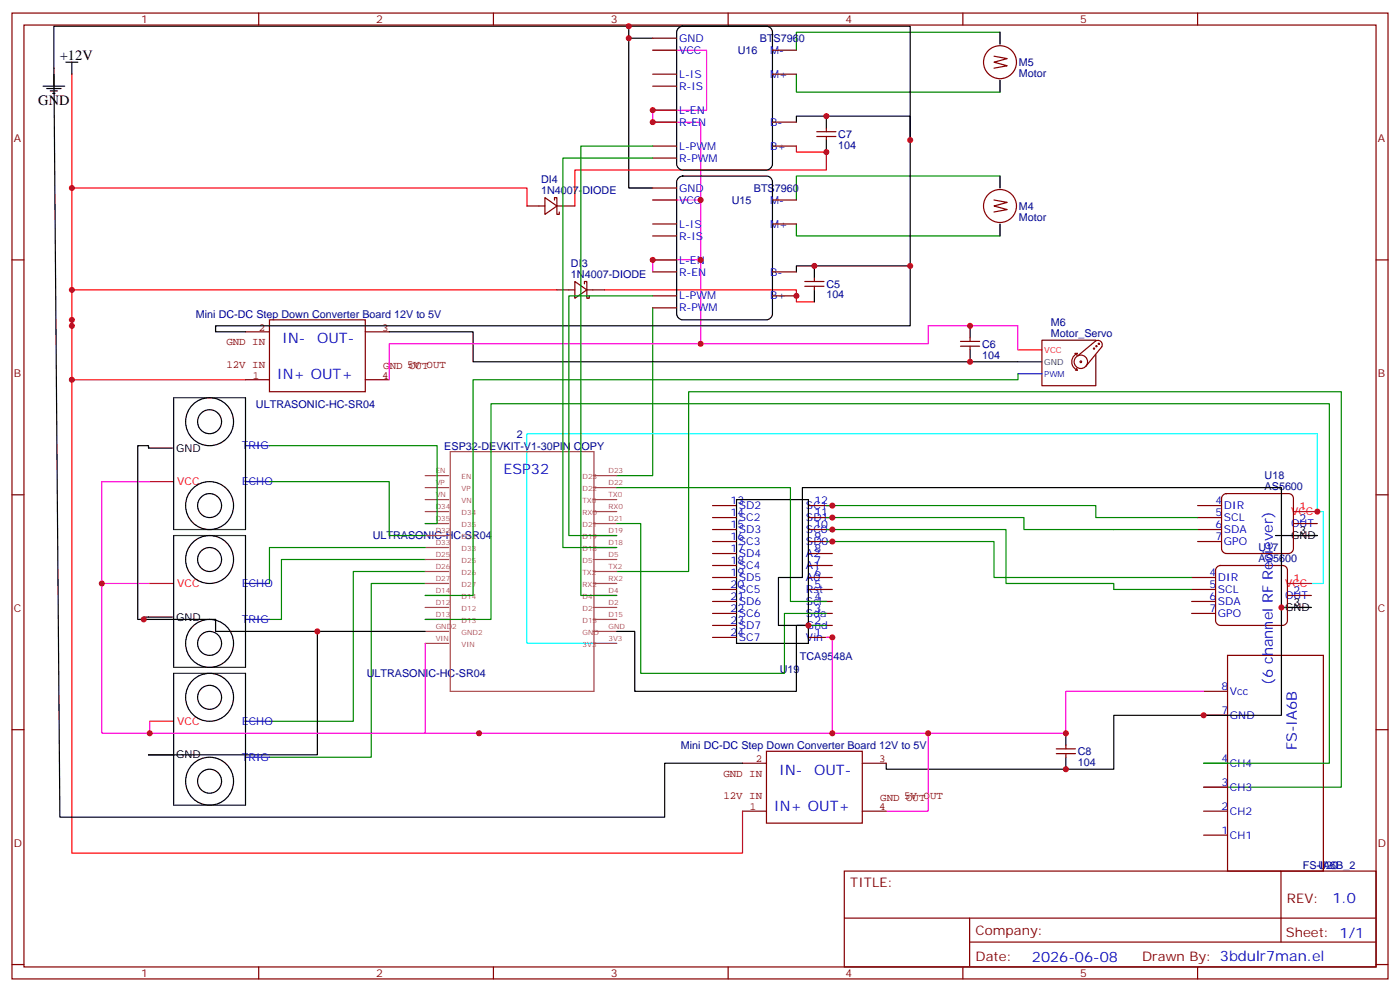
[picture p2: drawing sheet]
<svg xmlns="http://www.w3.org/2000/svg" width="412mm" height="292mm" viewBox="0 0 412 292" stroke-linecap="round" stroke-linejoin="round" font-family="sans-serif">
<g fill="none" stroke="#870000" stroke-width=".35">
<path d="M3.5 3.8h405.4v284.4h-405.4zM7.1 7.4h398.2v277.3h-398.2zM76.2 3.8v3.6M145.3 3.8v3.6M192.3 14.8h7M192.3 11.3h7M214.5 3.8v3.6M227.5 14.8h7.1M283.6 3.8v3.6M292.8 16.5l3.9 .8-3.9 1 3.9 1.1-3.9 .7M352.8 3.8v3.6M192.3 35.9h7"/>
<path d="M192.3 32.4h7M192.3 25.4h7M192.3 21.8h7M227.5 35.9h7.1M227.5 21.8h7.1M240.6 38.8h5.6M243.4 37.7v1.1M160.5 58.2l3.5 2.4-3.5 2.5zM163.3 58.9v-.7h.7v4.9h.7v-.7M192.3 58.9h7M192.3 55.4h7M192.3 46.5h7"/>
<path d="M192.3 43h7M227.5 58.9h7.1M227.5 43h7.1M240.6 40.2h5.6M243.4 40.2v1M292.8 58.9l3.9 .7-3.9 1 3.9 1.1-3.9 .7M3.5 76.5h3.6M155.2 60.6h5.3M164 60.6h5.3M192.3 76.5h7M192.3 69.5h7M192.3 65.9h7"/>
<path d="M227.5 65.9h7.1M405.3 76.5h3.6M164 85.3h5.3M169.3 82.9l3.6 2.4-3.6 2.5zM172.2 83.6v-.7h.7v4.9h.7v-.7M172.9 85.3h5.3M192.3 90.6h7M192.3 87.1h7M192.3 80h7M227.5 87.1h7.1M227.5 80h7.1M237.1 84.3h5.6"/>
<path d="M237.1 82.9h5.6M239.9 81.8v1.1M239.9 84.3v1M285.8 99.4v1.1M282.9 100.5h5.7M282.9 101.9h5.7M285.8 101.9v1.1M3.5 145.7h3.6M209.9 148.8h7.1M209.9 152.4h7.1M209.9 155.9h7.1M209.9 159.4h7.1"/>
<path d="M238.1 148.8h7.1M238.1 152.4h7.1M238.1 155.9h7.1M238.1 159.4h7.1M352.8 148.8h7M352.8 152.4h7M352.8 155.9h7M352.8 159.4h7M360.1 145.9l1.1-.6h18.4a1.41 1.41 0 0 1 1.4 1.4v14.8a1.51 1.51 0 0 1-1.4 1.4h-18.4a1.51 1.51 0 0 1-1.4-1.4v-14.8zM381 154.1h7.1M405.3 145.7h3.6M209.9 170h7.1"/>
<path d="M209.9 173.5h7.1M209.9 177.1h7.1M209.9 166.5h7.1M209.9 162.9h7.1M238.1 170h7.1M238.1 173.5h7.1M238.1 177.1h7.1M238.1 166.5h7.1M238.1 162.9h7.1M351 170h7.1M351 173.5h7.1M351 177.1h7.1"/>
<path d="M358.4 167.1l1.1-.6h18.3a1.41 1.41 0 0 1 1.4 1.4v14.8a1.51 1.51 0 0 1-1.4 1.4h-18.3a1.51 1.51 0 0 1-1.4-1.4v-14.8zM379.2 175.3h7.1M209.9 180.6h7.1M209.9 187.6h7.1M209.9 184.1h7.1M238.1 180.6h7.1M238.1 187.6h7.1M238.1 184.1h7.1M351 180.6h7.1M361.6 192.9h28.2v63.5h-28.2zM3.5 214.8h3.6M314 219.4v1.1"/>
<path d="M354.5 210.6h7.1M354.5 203.5h7.1M405.3 214.8h3.6M311.1 220.5h5.7M311.1 221.9h5.7M314 221.9v1M354.5 238.8h7.1M354.5 231.7h7.1M354.5 224.7h7.1M248.7 256.4h156.6v28.3h-156.6zM354.5 245.9h7.1M377.3 256.5v20.8"/>
<path d="M248.7 270.3h156.5M285.6 277.3h119.6M285.6 270.3v14.1M3.5 284h3.6M76.2 284.7v3.5M145.3 284.7v3.5M214.5 284.7v3.5M283.6 284.7v3.5M352.8 284.7v3.5M405.3 284h3.6"/>
<circle cx="294.6" cy="18.3" r="4.9"/>
<circle cx="294.6" cy="60.6" r="4.9"/>
</g>
<g fill="none" stroke="#008700" stroke-width=".35">
<path d="M294.6 9.5h-60v5.3M234.6 21.8v5.3h60M192.3 46.5h-26.5v114.7h15.9M192.3 43h-21.2v132.3h10.6M294.6 51.8h-60v7.1M234.6 65.9v3.6h60M192.3 90.6v49.4h-10.6M192.3 87.1h-24.7v70.6h14.1M79.4 131.2h49.4v22.9h-3.6M79.4 141.8h35.3v15.9h10.5M181.7 143.5h51.1v33.6h10.6M181.7 154.1h7v44.1h42.4v-17.6h12.3"/>
<path d="M243.4 155.9h52.9v15.9h31.8v1.7h22.9M243.4 152.4h58.2v3.5h51.2M243.4 159.4h49.4v10.6h58.2M243.4 148.8h79.4v3.6h30M125.2 171.8h-15.8v51.1h-30M125.2 168.2h-21.1v44.1h-24.7M125.2 164.7h-42.3v17.7h-3.5M125.2 161.2h-45.8v10.6M181.7 168.2h21.1v-52.9h192.3v116.4h-40.6M377.5 178.8h8.8M125.2 182.4h19.4v-63.5h247v105.8h-37.1M238.1 184.1h5.3"/>
</g>
<g fill="none" stroke="#000" stroke-width=".35">
<path d="M19.4 18.3h3.5M21.2 18.3v3.5M185.2 11.3v44.1h7.1M185.2 7.7v3.6h7.1M199.9 8.2l1.2-.5h24.7a1.76 1.76 0 0 1 1.7 1.8v38.8a1.89 1.89 0 0 1-1.7 1.8h-24.7a1.89 1.89 0 0 1-1.8-1.8v-38.8zM294.6 9.5v3.5M12.7 25.4h6.3M13.8 26.1h4.2M14.8 26.8h2.1M15.5 27.5h.7M15.9 21.8v3.6M234.6 35.9v-1.7h33.5v7"/>
<path d="M243.4 34.2v3.5M294.6 23.6v3.5M199.9 52.3l1.2-.5h24.7a1.76 1.76 0 0 1 1.7 1.8v38.8a1.89 1.89 0 0 1-1.7 1.8h-24.7a1.89 1.89 0 0 1-1.8-1.8v-38.8zM243.4 41.2v3.6M294.6 51.8v3.6M239.9 78.3v3.5M268.1 78.3h-33.5v1.7M294.6 65.9v3.6M72.3 97.7h-8.8v-1.8h204.6v-88.2h-252.2l1.7 232.9h178.2v-15.9h22.9M114.7 97.7h24.6v8.8h160.6M239.9 85.3v3.6M285.8 95.9v3.5"/>
<path d="M51.2 117.1v38.8M72.3 117.1v38.8M285.8 103v3.5M50.8 131.9h-7.1v-.7h-3.1v51.2h22.9v3.5h61.7M51.2 157.7v38.8M72.3 157.7v38.8M217 147.1h21.1v42.3h-21.1zM375.7 157.7h12.4M379.2 178.8h7.1M50.8 181.6h-8.5v.8M51.2 198.2v38.8M72.3 198.2v38.8"/>
<path d="M93.5 185.9v36.3h-49.8h7.1M181.7 185.9h5.3v17.6h47.6v-19.4h3.5h-8.8v-14.1h7.1v-26.5h141.1v67.1h-49.4v15.8h-14.1M314 215.9v3.5M261.1 224.7v1.7h52.9M314 222.9v3.5"/>
<circle cx="61.7" cy="124.1" r="7.1"/>
<circle cx="61.7" cy="124.1" r="3.5"/>
<circle cx="61.7" cy="148.8" r="7.1"/>
<circle cx="61.7" cy="148.8" r="3.5"/>
<circle cx="61.7" cy="164.7" r="7.1"/>
<circle cx="61.7" cy="164.7" r="3.5"/>
<circle cx="61.7" cy="189.4" r="7.1"/>
<circle cx="61.7" cy="189.4" r="3.5"/>
<circle cx="61.7" cy="205.3" r="7.1"/>
<circle cx="61.7" cy="205.3" r="3.5"/>
<circle cx="61.7" cy="230" r="7.1"/>
<circle cx="61.7" cy="230" r="3.5"/>
</g>
<path d="M192.3 14.8h15.8v17.6h-15.8v3.5h14.1v23M192.3 58.9h14.1v17.6h-14.1v3.5M206.4 76.5v24.7M299.9 103v-7.1h-26.5v5.3h-158.7v10.6M44.1 141.8h-14.1v74.1h111.1M30 171.8h14.1M125.2 189.4v26.5h120M243.4 187.6h1.8v28.3h68.8v-12.4h40.5M44.1 212.3v3.6M273.4 215.9v22.9h-12.3" fill="none" stroke="#f0f" stroke-width=".35"/>
<g fill="none" stroke="#f00" stroke-width=".35">
<path d="M21.2 21.8v74.1M21.2 55.4h134v5.2M234.6 43v1.8h8.8v5.3h-74.1v10.5M21.2 94.2v156.9h197.5v-12.3M21.2 85.3h142.8M178.2 85.3h56.4v3.6h5.3M21.2 111.8h51.1M299.9 103h7M44.1 141.8h7.1M381 150.6h7.1M44.1 171.8h7.1M379.2 171.8h7.1"/>
<path d="M44.1 212.3h7.1"/>
</g>
<path d="M299.9 110h7M72.3 131.2h7.1M72.3 141.8h7.1M72.3 171.8h7.1M72.3 182.4h7.1M72.3 212.3h7.1M72.3 222.9h7.1" fill="none" stroke="#00f" stroke-width=".35"/>
<path d="M51.2 117.1h21.1M299.9 106.5h7M51.2 155.9h21.1M51.2 157.7h21.1M51.2 196.5h21.1M51.2 198.2h21.1M51.2 237h21.1" fill="none" stroke="#333" stroke-width=".35"/>
<g fill="none" stroke="#850000" stroke-width=".35">
<path d="M72.3 97.7h7.1M79.4 94.2h28.2v21.1h-28.2zM107.6 97.7h7.1M72.3 111.8h7.1M107.6 111.8h7.1M316.6 104h.7M316.8 109h.5M317.1 108.4l.2 .6M317.3 104l-.2 .6M317.3 104a2.68 2.68 0 0 0-1.6 2.5 2.68 2.68 0 0 0 1.6 2.5M317.5 104.7l5.3-4.4a1.31 1.31 0 0 1 1.5 .3 1.31 1.31 0 0 1 .3 1.5l-4.8 5.8M318.6 106.5l-.2-.2-.3 .2 .5 .2"/>
<path d="M320.4 106.5a1.98 1.98 0 0 0-3-1.7 1.98 1.98 0 0 0-.1 3.4 1.98 1.98 0 0 0 3.1-1.5M322.4 102.6l-.1-.2-.2 .2 .3 .1M322.8 100.2h-15.9v13.4h15.9v-9.2M323.1 101.9l-.1-.2-.2 .2 .3 .1M323.8 101.2l-.1-.2-.2 .2 .3 .1M218.7 238.8h7.1M218.7 224.7h7.1M225.8 221.2h28.2v21.1h-28.2zM254 238.8h7.1M254 224.7h7.1"/>
</g>
<path d="M386.3 171.8h3.5v-21.2h-1.7v-22.9h-232.9v61.7h26.5" fill="none" stroke="#0ff" stroke-width=".35"/>
<g fill="none" stroke="#a64a4a" stroke-width=".35">
<path d="M132.6 133h42.4v70.5h-42.4zM125.2 157.7h7M125.2 154.1h7M125.2 150.6h7M125.2 147.1h7M125.2 143.5h7M125.2 140h7M174.7 157.7h7M174.7 154.1h7M174.7 150.6h7M174.7 147.1h7M174.7 143.5h7"/>
<path d="M174.7 140h7M125.2 178.8h7M125.2 175.3h7M125.2 171.8h7M125.2 168.2h7M125.2 164.7h7M125.2 161.2h7M174.7 178.8h7M174.7 175.3h7M174.7 171.8h7M174.7 168.2h7M174.7 164.7h7"/>
<path d="M174.7 161.2h7M125.2 189.4h7M125.2 185.9h7M125.2 182.4h7M174.7 189.4h7M174.7 185.9h7M174.7 182.4h7"/>
</g>
<path d="M299.9 110v1.8h-160.6v63.5h-14.1" fill="none" stroke="#090" stroke-width=".35"/>
<g fill="#c00">
<circle cx="354.5" cy="210.6" r=".88"/>
<circle cx="93.5" cy="185.9" r=".88"/>
<circle cx="44.1" cy="215.9" r=".88"/>
<circle cx="30" cy="171.8" r=".88"/>
<circle cx="42.3" cy="182.4" r=".88"/>
<circle cx="185.2" cy="11.3" r=".88"/>
<circle cx="185.2" cy="7.7" r=".88"/>
<circle cx="206.4" cy="76.5" r=".88"/>
<circle cx="206.4" cy="101.2" r=".88"/>
<circle cx="192.3" cy="32.4" r=".88"/>
<circle cx="192.3" cy="35.9" r=".88"/>
<circle cx="206.4" cy="58.9" r=".88"/>
<circle cx="192.3" cy="76.5" r=".88"/>
<circle cx="239.9" cy="78.3" r=".88"/>
<circle cx="234.6" cy="87.1" r=".88"/>
<circle cx="268.1" cy="78.3" r=".88"/>
<circle cx="243.4" cy="34.2" r=".88"/>
<circle cx="243.4" cy="44.8" r=".88"/>
<circle cx="268.1" cy="41.2" r=".88"/>
<circle cx="377.5" cy="178.8" r=".88"/>
<circle cx="245.2" cy="215.9" r=".88"/>
<circle cx="245.2" cy="187.6" r=".88"/>
<circle cx="245.2" cy="148.8" r=".88"/>
<circle cx="245.2" cy="152.4" r=".88"/>
<circle cx="245.2" cy="155.9" r=".88"/>
<circle cx="245.2" cy="159.4" r=".88"/>
<circle cx="314" cy="215.9" r=".88"/>
<circle cx="314" cy="226.4" r=".88"/>
<circle cx="273.4" cy="215.9" r=".88"/>
<circle cx="21.2" cy="85.3" r=".88"/>
<circle cx="285.8" cy="95.9" r=".88"/>
<circle cx="285.8" cy="106.5" r=".88"/>
<circle cx="21.2" cy="94.2" r=".88"/>
<circle cx="21.2" cy="55.4" r=".88"/>
<circle cx="141.1" cy="215.9" r=".88"/>
<circle cx="238.1" cy="184.1" r=".88"/>
<circle cx="21.2" cy="111.8" r=".88"/>
<circle cx="21.2" cy="95.9" r=".88"/>
<circle cx="388.1" cy="150.6" r=".88"/>
</g>
<g font-size="4.2">
<text x="17.6" y="17.6">+12V</text>
<text x="11.3" y="31">GND</text>
</g>
<g font-size="4.2" fill="#00f">
<text x="83.1" y="101">IN-</text>
<text x="93.4" y="101">OUT-</text>
<text x="81.5" y="111.6">IN+ OUT+</text>
<text x="148.3" y="139.6">ESP32</text>
<text x="375" y="201.5" transform="rotate(-90 375 201.5)">(6 channel RF Reciever)</text>
<text x="382" y="220.9" transform="rotate(-90 382 220.9)">FS-IA6B</text>
<text x="229.5" y="228">IN-</text>
<text x="239.8" y="228">OUT-</text>
<text x="227.9" y="238.6">IN+ OUT+</text>
<text x="392.5" y="265.7">1.0</text>
<text x="304" y="283.1">2026-06-08</text>
</g>
<g font-size="3.9" fill="#800">
<text x="250.5" y="261">TITLE:</text>
<text x="379.1" y="265.7">REV:</text>
<text x="287.4" y="275.2">Company:</text>
<text x="378.7" y="275.8">Sheet: 1/1</text>
<text x="287.4" y="282.9">Date:</text>
<text x="336.4" y="283">Drawn By: 3bdulr7man.el</text>
</g>
<g font-size="3.2" fill="#800">
<text x="41.6" y="6.8">1</text>
<text x="110.8" y="6.8">2</text>
<text x="179.9" y="6.8">3</text>
<text x="249.1" y="6.8">4</text>
<text x="318.2" y="6.8">5</text>
<text x="4.1" y="41.9">A</text>
<text x="405.9" y="41.9">A</text>
<text x="4.1" y="111.1">B</text>
<text x="405.9" y="111.1">B</text>
<text x="4.1" y="180.2">C</text>
<text x="405.9" y="180.2">C</text>
<text x="4.1" y="249.4">D</text>
<text x="405.9" y="249.4">D</text>
<text x="41.6" y="287.7">1</text>
<text x="110.8" y="287.7">2</text>
<text x="179.9" y="287.7">3</text>
<text x="249.1" y="287.7">4</text>
<text x="318.2" y="287.7">5</text>
</g>
<g font-size="3.2" fill="#00f">
<text x="200" y="15.8">VCC</text>
<text x="200" y="12.3">GND</text>
<text x="226.8" y="15.8">M-</text>
<text x="200" y="22.9">L-IS</text>
<text x="226.8" y="22.9">M+</text>
<text x="200" y="26.4">R-IS</text>
<text x="200" y="33.5">L-EN</text>
<text x="200" y="37">R-EN</text>
<text x="226.8" y="37">B-</text>
<text x="200" y="47.6">R-PWM</text>
<text x="200" y="44.1">L-PWM</text>
<text x="226.8" y="44.1">B+</text>
<text x="200" y="59.9">VCC</text>
<text x="200" y="56.4">GND</text>
<text x="226.8" y="59.9">M-</text>
<text x="200" y="70.5">R-IS</text>
<text x="200" y="67">L-IS</text>
<text x="226.8" y="67">M+</text>
<text x="200" y="77.6">L-EN</text>
<text x="200" y="81.1">R-EN</text>
<text x="226.8" y="81.1">B-</text>
<text x="200" y="88.2">L-PWM</text>
<text x="226.8" y="88.2">B+</text>
<text x="200" y="91.7">R-PWM</text>
<text x="71.3" y="132.3">TRIG</text>
<text x="71.3" y="142.8">ECHO</text>
<text x="215.2" y="148.5">13</text>
<text x="217.7" y="149.9">SD2</text>
<text x="237.4" y="149.9">SC1</text>
<text x="239.9" y="148.5">12</text>
<text x="358.1" y="148.5">4</text>
<text x="360.5" y="149.9">DIR</text>
<text x="215.2" y="152">14</text>
<text x="215.2" y="155.5">15</text>
<text x="217.7" y="153.4">SC2</text>
<text x="237.4" y="153.4">SD1</text>
<text x="239.9" y="155.5">10</text>
<text x="239.9" y="152">11</text>
<text x="358.1" y="152">5</text>
<text x="358.1" y="155.5">6</text>
<text x="360.5" y="153.4">SCL</text>
<text x="380.3" y="155.2">OUT</text>
<text x="382.8" y="153.8">2</text>
<text x="215.2" y="159.1">16</text>
<text x="217.7" y="157">SD3</text>
<text x="217.7" y="160.5">SC3</text>
<text x="237.4" y="160.5">SD0</text>
<text x="237.4" y="157">SC0</text>
<text x="239.9" y="159.1">9</text>
<text x="358.1" y="159.1">7</text>
<text x="360.5" y="157">SDA</text>
<text x="360.5" y="160.5">GPO</text>
<text x="215.2" y="162.6">17</text>
<text x="215.2" y="166.1">18</text>
<text x="217.7" y="164">SD4</text>
<text x="217.7" y="167.5">SC4</text>
<text x="237.4" y="167.5">A1</text>
<text x="237.4" y="164">A2</text>
<text x="239.9" y="166.1">7</text>
<text x="239.9" y="162.6">8</text>
<text x="71.3" y="172.8">ECHO</text>
<text x="215.2" y="169.7">19</text>
<text x="215.2" y="173.2">20</text>
<text x="217.7" y="171.1">SD5</text>
<text x="237.4" y="171.1">A0</text>
<text x="239.9" y="173.2">5</text>
<text x="239.9" y="169.7">6</text>
<text x="356.3" y="169.7">4</text>
<text x="356.3" y="173.2">5</text>
<text x="358.8" y="171.1">DIR</text>
<text x="215.2" y="176.7">21</text>
<text x="217.7" y="174.6">SC5</text>
<text x="217.7" y="178.1">SD6</text>
<text x="237.4" y="178.1">Scl</text>
<text x="237.4" y="174.6">Rst</text>
<text x="239.9" y="176.7">4</text>
<text x="356.3" y="176.7">6</text>
<text x="358.8" y="174.6">SCL</text>
<text x="358.8" y="178.1">SDA</text>
<text x="378.5" y="176.4">OUT</text>
<text x="381" y="174.9">2</text>
<text x="71.3" y="183.4">TRIG</text>
<text x="215.2" y="180.2">22</text>
<text x="215.2" y="183.8">23</text>
<text x="217.7" y="181.6">SC6</text>
<text x="217.7" y="185.2">SD7</text>
<text x="237.4" y="185.2">Gnd</text>
<text x="237.4" y="181.6">Sda</text>
<text x="239.9" y="183.8">2</text>
<text x="239.9" y="180.2">3</text>
<text x="356.3" y="180.2">7</text>
<text x="358.8" y="181.6">GPO</text>
<text x="215.2" y="187.3">24</text>
<text x="217.7" y="188.7">SC7</text>
<text x="237.4" y="188.7">Vin</text>
<text x="239.9" y="187.3">1</text>
<text x="359.8" y="203.2">8</text>
<text x="362.3" y="204.6">Vcc</text>
<text x="71.3" y="213.4">ECHO</text>
<text x="359.8" y="210.2">7</text>
<text x="362.3" y="211.6">GND</text>
<text x="71.3" y="224">TRIG</text>
<text x="359.8" y="224.3">4</text>
<text x="362.3" y="225.7">CH4</text>
<text x="359.8" y="231.4">3</text>
<text x="362.3" y="232.8">CH3</text>
<text x="359.8" y="238.4">2</text>
<text x="362.3" y="239.9">CH2</text>
<text x="359.8" y="245.5">1</text>
<text x="362.3" y="246.9">CH1</text>
</g>
<g font-size="3.2" fill="#000080">
<text x="217.3" y="16">U16</text>
<text x="223.8" y="12.5">BTS7960</text>
<text x="300.1" y="22.6">Motor</text>
<text x="300.1" y="19.5">M5</text>
<text x="246.9" y="40.7">C7</text>
<text x="246.9" y="43.8">104</text>
<text x="159.4" y="53.9">DI4</text>
<text x="159.4" y="57.1">1N4007-DIODE</text>
<text x="222.1" y="56.5">BTS7960</text>
<text x="215.5" y="60">U15</text>
<text x="300.1" y="64.9">Motor</text>
<text x="300.1" y="61.9">M4</text>
<text x="168.2" y="81.8">1N4007-DIODE</text>
<text x="168.2" y="78.6">DI3</text>
<text x="243.4" y="87.9">104</text>
<text x="243.4" y="84.8">C5</text>
<text x="57.7" y="93.5">Mini DC-DC Step Down Converter Board 12V to 5V</text>
<text x="309.6" y="99.1">Motor_Servo</text>
<text x="309.6" y="96.1">M6</text>
<text x="289.3" y="105.6">104</text>
<text x="289.3" y="102.3">C6</text>
<text x="75.4" y="120">ULTRASONIC-HC-SR04</text>
<text x="152.2" y="128.9">2</text>
<text x="130.9" y="132.4">ESP32-DEVKIT-V1-30PIN COPY</text>
<text x="372.5" y="141">U18</text>
<text x="372.5" y="144.2">AS5600</text>
<text x="109.8" y="158.8">ULTRASONIC-HC-SR04</text>
<text x="370.8" y="165.3">AS5600</text>
<text x="370.8" y="162.2">U17</text>
<text x="235.6" y="194.3">TCA9548A</text>
<text x="108" y="199.4">ULTRASONIC-HC-SR04</text>
<text x="229.7" y="198.1">U19</text>
<text x="200.6" y="220.5">Mini DC-DC Step Down Converter Board 12V to 5V</text>
<text x="317.5" y="225.5">104</text>
<text x="317.5" y="222.3">C8</text>
<text x="383.8" y="255.8">FS-IA6B_2</text>
<text x="388.4" y="255.8">U20</text>
</g>
<g font-size="3.2" fill="#840000">
<text x="66.7" y="101.7">GND IN</text>
<text x="76.2" y="97.3">2</text>
<text x="112.5" y="97.3">3</text>
<text x="66.7" y="108.4">12V IN</text>
<text x="74.4" y="111.4">1</text>
<text x="112.5" y="111.4">4</text>
<text x="112.9" y="108.7">GND OUT</text>
<text x="119.9" y="108.4">5V OUT</text>
<text x="222.6" y="224.3">2</text>
<text x="258.9" y="224.3">3</text>
<text x="213.1" y="228.7">GND IN</text>
<text x="213.1" y="235.4">12V IN</text>
<text x="220.8" y="238.4">1</text>
<text x="258.9" y="238.4">4</text>
<text x="259.3" y="235.7">GND OUT</text>
<text x="266.3" y="235.4">5V OUT</text>
</g>
<g font-size="3.2">
<text x="51.9" y="133">GND</text>
<text x="380.3" y="158.7">GND</text>
<text x="382.8" y="157.3">3</text>
<text x="378.5" y="179.9">GND</text>
<text x="381" y="178.5">3</text>
<text x="51.9" y="182.7">GND</text>
<text x="51.9" y="223.3">GND</text>
</g>
<g font-size="3.2" fill="#f00">
<text x="52.2" y="142.8">VCC</text>
<text x="380.3" y="151.7">VCC</text>
<text x="382.8" y="150.2">1</text>
<text x="52.2" y="172.8">VCC</text>
<text x="378.5" y="172.8">VCC</text>
<text x="381" y="171.4">1</text>
<text x="52.2" y="213.4">VCC</text>
</g>
<text font-size="2.5" fill="#f30" x="307.6" y="104">VCC</text>
<text font-size="2.5" fill="#333" x="307.6" y="107.6">GND</text>
<text font-size="2.5" fill="#00f" x="307.6" y="111.1">PWM</text>
<g font-size="2.1" fill="#a54b4b">
<text x="128.4" y="142.9">VP</text>
<text x="128.4" y="139.3">EN</text>
<text x="136" y="141.1">EN</text>
<text x="171.6" y="141.1">D23</text>
<text x="179.2" y="142.9">D22</text>
<text x="179.2" y="139.3">D23</text>
<text x="128.4" y="149.9">D34</text>
<text x="128.4" y="146.4">VN</text>
<text x="136" y="148.1">VN</text>
<text x="136" y="144.6">VP</text>
<text x="171.6" y="148.1">TX0</text>
<text x="171.6" y="144.6">D22</text>
<text x="179.2" y="149.9">RX0</text>
<text x="179.2" y="146.4">TX0</text>
<text x="128.4" y="153.4">D35</text>
<text x="136" y="155.2">D35</text>
<text x="136" y="151.6">D34</text>
<text x="171.6" y="155.2">D21</text>
<text x="171.6" y="151.6">RX0</text>
<text x="179.2" y="153.4">D21</text>
<text x="128.4" y="160.5">D33</text>
<text x="128.4" y="157">D32</text>
<text x="136" y="158.7">D32</text>
<text x="171.6" y="158.7">D19</text>
<text x="179.2" y="160.5">D18</text>
<text x="179.2" y="157">D19</text>
<text x="128.4" y="167.5">D26</text>
<text x="128.4" y="164">D25</text>
<text x="136" y="165.8">D25</text>
<text x="136" y="162.2">D33</text>
<text x="171.6" y="165.8">D5</text>
<text x="171.6" y="162.2">D18</text>
<text x="179.2" y="167.5">TX2</text>
<text x="179.2" y="164">D5</text>
<text x="128.4" y="171.1">D27</text>
<text x="136" y="172.8">D27</text>
<text x="136" y="169.3">D26</text>
<text x="171.6" y="172.8">RX2</text>
<text x="171.6" y="169.3">TX2</text>
<text x="179.2" y="171.1">RX2</text>
<text x="128.4" y="178.1">D12</text>
<text x="128.4" y="174.6">D14</text>
<text x="136" y="179.9">D12</text>
<text x="136" y="176.3">D14</text>
<text x="171.6" y="179.9">D2</text>
<text x="171.6" y="176.3">D4</text>
<text x="179.2" y="178.1">D2</text>
<text x="179.2" y="174.6">D4</text>
<text x="128.4" y="185.2">GND2</text>
<text x="128.4" y="181.7">D13</text>
<text x="136" y="183.4">D13</text>
<text x="171.6" y="183.4">D15</text>
<text x="179.2" y="185.2">GND</text>
<text x="179.2" y="181.7">D15</text>
<text x="128.4" y="188.7">VIN</text>
<text x="136" y="190.4">VIN</text>
<text x="136" y="186.9">GND2</text>
<text x="171.6" y="190.4">3V3</text>
<text x="171.6" y="186.9">GND</text>
<text x="179.2" y="188.7">3V3</text>
</g>
</svg>
